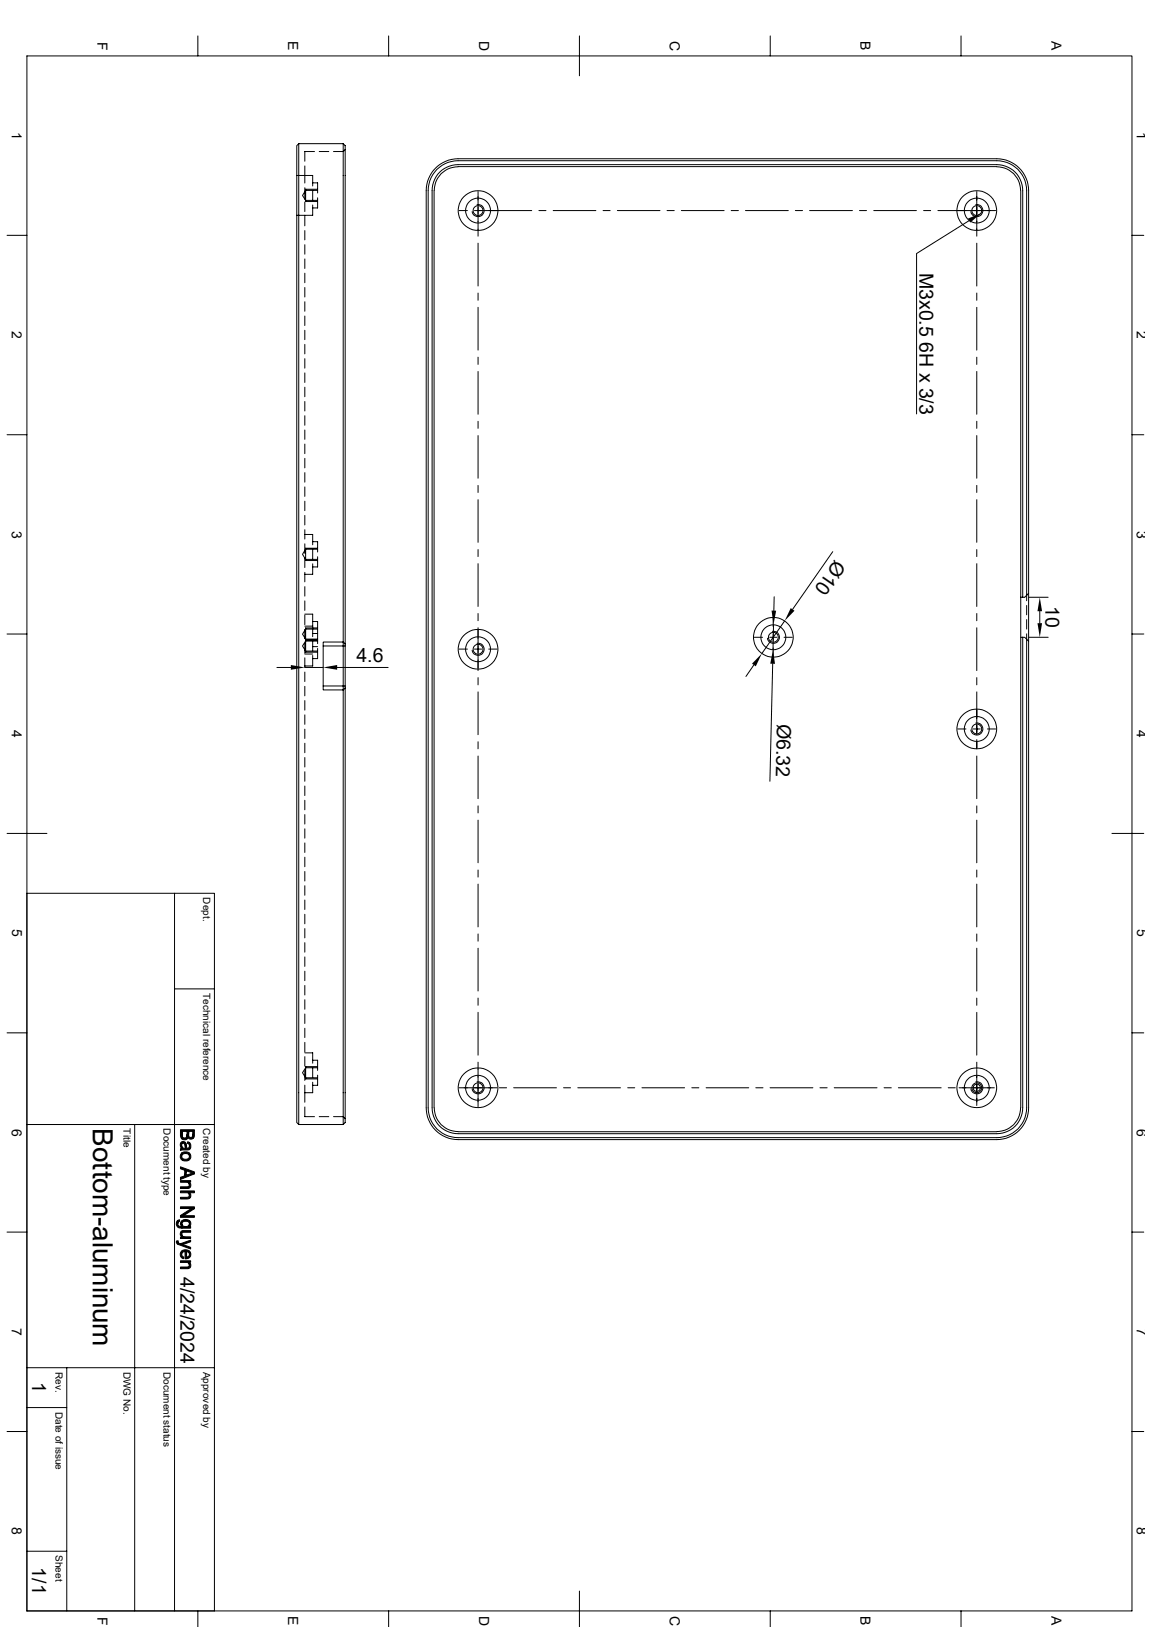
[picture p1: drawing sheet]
<svg xmlns="http://www.w3.org/2000/svg" width="297mm" height="420mm" viewBox="0 0 297 420" stroke-linecap="round" stroke-linejoin="round" font-family="sans-serif">
<g fill="none" stroke="#000" stroke-width=".26">
<path d="M6.9 14.4h285.2v401.4h-285.2zM51.1 9.3v5.1M100.3 9.3v5.1M149.5 9.3v10.3M198.8 9.3v5.1M248 9.3v5.1M77.1 37.1l-.5 .5v7.7M81.2 39.1h-2.5v2.5M82.4 39.1h2.4M88.6 37.1l.5 .5v128.6l-.5-.5v12.4l.5-.5v112.2l-.5 .5M89.1 38.6l-.5 .5h-2.5M76.6 45.3v244.5l.5 .5v-253.2h11.5v128.6h-5.2v12.4h5.2v112.2"/>
<path d="M76.6 45.3h4.1v2.7M78.7 42.8v4.4M78.7 48.5v2.4M78.7 52.2v2.4M78.7 55.8v2.5M78.7 59.5v2.4M80.7 49.2v2.5M80.7 52.9v2.7h-4.1M80.7 47.2h1.3v2.6M82 51.1v2.6h-1.3M82 49.1h-3.1l-.8 1.4 .8 1.2h3.1M82 48.9h-3.1v3.1h3.1"/>
<path d="M112 49.2v236.8M112.4 43.4a8.3 8.3 0 0 1 5.8-2.4h139a8.2 8.2 0 0 1 8.2 8.2v236.8a8.2 8.2 0 0 1-8.2 8.2h-139a8.2 8.2 0 0 1-8.2-8.2v-236.8a8.3 8.3 0 0 1 2.4-5.8zM118.4 54.4h2.2M122.4 54.4h14.8M123.1 52.8a1.55 1.55 0 0 1 1.8 1.3 1.55 1.55 0 0 1-1.3 1.8 1.55 1.55 0 0 1-1.8-1.3M123.4 49.4v11.6M139.1 54.4h1.8M142.7 54.4h11.1M155.6 54.4h1.8M159.3 54.4h11M172.1 54.4h1.9M175.8 54.4h11.1"/>
<path d="M188.7 54.4h1.8M192.4 54.4h11M205.2 54.4h1.9M208.9 54.4h11.1M221.8 54.4h1.8M225.5 54.4h11M238.3 54.4h1.9M250.1 56.9l-13.6 8.5v41.4M251.8 52.8a1.55 1.55 0 0 1 1.8 1.3 1.55 1.55 0 0 1-1.3 1.8 1.55 1.55 0 0 1-1.8-1.3M252.1 49.4v11.6M256.9 54.4h-14.9M263.4 49.2a6.1 6.1 0 0 0-6.2-6.2l-139 .1a6.1 6.1 0 0 0-6.1 6.1"/>
<path d="M263.4 49.2v115.3M1.8 60.7h5.1M78.7 63.2v2.4M78.7 66.8v2.5M78.7 70.5v2.5M78.7 74.2v2.5M78.7 77.9v2.4M123.4 62.8v11M123.4 75.6v1.9M123.4 79.3v11.1M252.1 62.8v11M252.1 75.6v1.9"/>
<path d="M252.1 79.3v11.1M292.1 60.7h3M78.7 81.6v2.4M78.7 85.3v2.4M78.7 88.9v2.5M78.7 92.6v2.4M78.7 96.3v2.4M78.7 99.9v2.5M123.4 92.2v1.9M123.4 95.9v11M252.1 92.2v1.9M252.1 95.9v11"/>
<path d="M1.8 112.2h5.1M78.7 103.6v2.5M78.7 107.3v2.5M78.7 111v2.4M78.7 114.6v2.5M78.7 118.3v2.5M123.4 108.8v1.8M123.4 112.4v11M252.1 108.8v1.8M252.1 112.4v11M292.1 112.2h3M78.7 138h2v2.6"/>
<path d="M78.7 122v2.5M78.7 125.7v2.4M78.7 129.4v2.4M78.7 133.1v2.4M78.7 136.7v2.4M80.7 139.8h1.3v2.7M123.4 125.3v1.8M123.4 129v11M252.1 125.3v1.8M252.1 129v11M78.7 158.5h2v3.1M78.7 140.4v2.4"/>
<path d="M78.7 144.1v2.4M78.7 147.7v2.5M78.7 151.4v2.5M78.7 155.1v2.5M78.7 158.8v2.4M80.7 141.9v2.4M80.7 145.5v2.8h-2M82 143.7v2.6h-1.3M82 141.8h-3.1l-.8 1.3 .8 1.3h3.1M82 141.5h-3.1v3.2h3.1M123.4 141.9v1.8M123.4 145.5v11"/>
<path d="M123.4 158.4v1.8M199.5 159.6v2.1M199.8 154.1l-.1 3.5M214.9 142.4l-10.4 14.9M252.1 141.9v1.8M252.1 145.5v11M252.1 158.4v1.8M263.4 154.2h.5v-105a6.6 6.6 0 0 0-6.7-6.7h-139a6.6 6.6 0 0 0-6.7 6.7v236.8a6.6 6.6 0 0 0 6.7 6.7h139a6.6 6.6 0 0 0 6.7-6.7v-121.5M263.9 154.2h.5l.5-.5v1.4M264.9 156.3v2.4M264.9 159.9v2.5M265.4 153.2l-.5 .5v-104.5a7.7 7.7 0 0 0-7.7-7.7h-139a7.7 7.7 0 0 0-7.7 7.7v236.8a7.7 7.7 0 0 0 7.7 7.7h139a7.7 7.7 0 0 0 7.7-7.7v-121l.5 .5"/>
<path d="M265.5 154.2h5M268.3 157.8v3.1M1.8 163.7h5.1M71.5 172.3h3.6M78.7 162.5v2.4M78.7 166.1v2.5M78.7 169.8v2.5M78.7 173.5v2.4M78.7 177.2v2.4M78.7 168.8h2M78.7 161.6h2M78.7 172.3h4.7"/>
<path d="M78.9 165.2v3.2h3.1M78.9 165.3h3.1M78.9 165.2h3.1M80.7 160.4h1.3v3.1M80.7 161.6v2.7M80.7 165.5v2.5M80.7 169.2v2.7h-2M80.7 166.9h1.3M80.7 163.5h1.3M82 163.5v2.7M82 167.4v2.6h-1.3M82 162.4h-3.1l-.8 1.3 .8 1.3h3.1"/>
<path d="M82 165.5h-3.1l-.8 1.3 .8 1.3h3.1M82 162.1h-3.1v3.1M83.4 177.1h5.7v.5M87 172.3h13.2M89.1 166.2v.6h-5.7M89.1 166.8v10.3M118.4 167.6h2.2M122.4 167.6h1.9M123.1 166.1a1.55 1.55 0 0 1 1.8 1.2 1.55 1.55 0 0 1-1.3 1.8 1.55 1.55 0 0 1-1.8-1.2M123.4 162.1v11M123.4 174.9v1.9M123.4 178.6v11.1"/>
<path d="M126.1 167.6h2.2M194.5 171.7l-2 2.9M194.6 164.5h2.2M198.6 164.5h1.8M199.3 163a1.55 1.55 0 0 1 1.8 1.3 1.55 1.55 0 0 1-1.3 1.7 1.55 1.55 0 0 1-1.8-1.2M199.4 171.3l-.7 30.4M199.5 163.6v1.8M199.5 167.3v2.1M199.6 161.2l-.1 6.5M202.3 164.5h2.1M202.5 160.3l-5.9 8.4M252.1 162.1v11"/>
<path d="M252.1 174.9v1.9M252.1 178.6v11.1M263.9 164.5h-.5v121.5M264.9 163.6v1.4l-.5-.5h-.5M265.5 164.5h5M292.1 163.7h3M78.7 180.8v2.5M78.7 184.5v2.5M78.7 188.2v2.4M78.7 191.9v2.4M78.7 195.5v2.5M78.7 199.2v2.5"/>
<path d="M123.4 191.5v1.8M123.4 195.2v11M247.1 188.2h2.2M251.1 188.2h1.8M251.8 186.6a1.55 1.55 0 0 1 1.8 1.3 1.55 1.55 0 0 1-1.3 1.8 1.55 1.55 0 0 1-1.8-1.3M252.1 190.9v2.4M252.1 195.2v11M254.8 188.2h2.1M1.8 215.1h10.3M78.7 202.9v2.5M78.7 206.6v2.4M78.7 210.3v2.4"/>
<path d="M78.7 214v2.4M78.7 217.6v2.4M123.4 208v1.8M123.4 211.7v11M252.1 208v1.8M252.1 211.7v11M286.9 215.1h8.2M6.9 230.6h48.4v185.2M45 230.6v185.2M78.7 221.3v2.4M78.7 225v2.4M78.7 228.6v2.5"/>
<path d="M78.7 232.3v2.5M78.7 236v2.5M78.7 239.7v2.4M123.4 224.6v1.8M123.4 228.2v11.1M252.1 224.6v1.8M252.1 228.2v11.1M45 255.3h10.3M78.7 243.3v2.5M78.7 247v2.5M78.7 250.7v2.5M78.7 254.4v2.4"/>
<path d="M78.7 258.1v2.4M123.4 241.1v1.9M123.4 244.8v11M123.4 257.6v1.9M252.1 241.1v1.9M252.1 244.8v11M252.1 257.6v1.9M1.8 266.6h5.1M78.7 271.8h2v2.6M78.7 261.7v2.5M78.7 265.4v2.4M78.7 269.1v2.4"/>
<path d="M78.7 272.8v2.4M78.7 276.4v2.5M80.7 273.7h1.3v2.6M80.7 275.7v2.4M80.7 279.4v2.7h-2M82 277.5v2.7h-1.3M82 275.6h-3.1l-.8 1.3 .8 1.3h3.1M82 275.3h-3.1v3.2h3.1M123.1 279.3a1.55 1.55 0 0 1 1.8 1.2 1.55 1.55 0 0 1-1.3 1.8 1.55 1.55 0 0 1-1.8-1.2M123.4 261.3v11.1M123.4 274.2v11.5M251.8 279.3a1.55 1.55 0 0 1 1.8 1.2 1.55 1.55 0 0 1-1.3 1.8 1.55 1.55 0 0 1-1.8-1.2"/>
<path d="M252.1 261.3v11.1M252.1 274.2v1.8M252.1 276.2v9.2M292.1 266.6h3M6.9 290.3h48.4M34.8 290.3v125.5M77.1 290.3h11.5M78.7 282.1v2.4M78.7 285.7v2.5h2.5M78.7 280.1v2M82.4 288.2h2.4M86.1 288.2h2.5l.5 .6"/>
<path d="M112.1 286a6.1 6.1 0 0 0 6.1 6.1M118.2 292.1h139M118.4 280.8h9.9M128.9 280.8h1.8M132.5 280.8h11.1M145.4 280.8h1.8M149.1 280.8h11M162 280.8h1.8M165.7 280.8h11M178.5 280.8h1.8M182.2 280.8h11M195 280.8h1.9"/>
<path d="M198.7 280.8h11.1M211.6 280.8h1.8M215.3 280.8h11M228.1 280.8h1.9M231.8 280.8h11.1M244.7 280.8h1.8M247.5 280.8h9.1M263.4 286a6.1 6.1 0 0 1-6.2 6.1M1.8 318.1h5.1M292.1 318.1h3M6.9 353.1h48.4M17.2 353.1v62.7"/>
<path d="M1.8 369.5h5.1M6.9 363.3h10.3M292.1 369.5h3M6.9 400.4h10.3M51.1 415.8v4.1M100.3 415.8v4.1M149.5 410.7v9.2M198.8 415.8v4.1M248 415.8v4.1"/>
<circle cx="123.3" cy="54.4" r="5.1"/>
<circle cx="123.4" cy="54.4" r="3.2"/>
<circle cx="123.4" cy="54.4" r="1.27"/>
<circle cx="252" cy="54.4" r="5.1"/>
<circle cx="252.1" cy="54.4" r="3.2"/>
<circle cx="252.1" cy="54.4" r="1.27"/>
<circle cx="123.3" cy="167.6" r="5.1"/>
<circle cx="123.4" cy="167.6" r="3.2"/>
<circle cx="123.4" cy="167.6" r="1.27"/>
<circle cx="199.5" cy="164.5" r="5.1"/>
<circle cx="199.6" cy="164.5" r="3.2"/>
<circle cx="199.6" cy="164.5" r="1.27"/>
<circle cx="252" cy="188.2" r="5.1"/>
<circle cx="252.1" cy="188.2" r="3.2"/>
<circle cx="252.1" cy="188.2" r="1.27"/>
<circle cx="123.3" cy="280.8" r="5.1"/>
<circle cx="123.4" cy="280.8" r="3.2"/>
<circle cx="123.4" cy="280.8" r="1.27"/>
<circle cx="252" cy="280.8" r="5.1"/>
<circle cx="252.1" cy="280.8" r=".94"/>
<circle cx="252.1" cy="280.8" r="3.2"/>
<circle cx="252.1" cy="280.8" r="1.27"/>
</g>
<g fill="#000" stroke="#000" stroke-width=".26">
<path d="M46.9 295.6v.9z" fill-rule="evenodd"/>
<path d="M46.7 295a.76 .76 0 0 1 1.2 .1v1.3l-.1-.2a.9 .9 0 0 0-.7-1.1l-.2 .4-.1 .9a1.27 1.27 0 0 1-.1-1.4z" fill-rule="evenodd"/>
<path d="M47 292.1v.8a.66 .66 0 0 0 .7 .8 .66 .66 0 0 0 .6-.8v1.1l-.5 .2-.7-.1z" fill-rule="evenodd"/>
<path d="M48.4 294.7l.5 .2v.9l-.1-.4-.4-.3z" fill-rule="evenodd"/>
<path d="M46.9 297.6l.6-.3 .9 .1 .5 .2v.9a1.06 1.06 0 0 0-1-.7 1.06 1.06 0 0 0-1 .7z" fill-rule="evenodd"/>
<path d="M46.9 295.9l.3 .4 .7 .1v-1.3l.2 .7a.44 .44 0 0 0 .4 .6 .44 .44 0 0 0 .4-.6v-.9a1.06 1.06 0 0 1 .4 1.2 1.06 1.06 0 0 1-1 .7l-1.7 .2v-.5h.3z" fill-rule="evenodd"/>
<path d="M46.9 297.6v.9a1.07 1.07 0 0 0 1 .8 1.07 1.07 0 0 0 1-.8v-.9a1.32 1.32 0 0 1-.6 2.1 1.32 1.32 0 0 1-1.8-1.2z" fill-rule="evenodd"/>
<path d="M48.7 292.1v.7a.58 .58 0 0 0 .5 .8 .58 .58 0 0 0 .5-.8v1.1l-.9 .1-.2-.2z" fill-rule="evenodd"/>
<path d="M46.6 291.6h3.6l-.2 2-.3 .3v-1.8h-1l-.1 1.7-.1-.2-.2 .4v-1.9h-1.3v1.9l-.2-.1-.2-.7z" fill-rule="evenodd"/>
<path d="M45.8 315l.6-.1-.1 .4-.3 .1-.1 .5z" fill-rule="evenodd"/>
<path d="M45.7 315.2l.1-.2 .1 .9a.7 .7 0 0 0 1 .7v.4a1.2 1.2 0 0 1-1.2-.5 1.2 1.2 0 0 1 0-1.3z" fill-rule="evenodd"/>
<path d="M46.9 318.6v.7z" fill-rule="evenodd"/>
<path d="M48.8 305.1l.1 .8z" fill-rule="evenodd"/>
<path d="M46.8 315.2a1.66 1.66 0 0 1 2.1-.1v.8a1.04 1.04 0 0 0-1-.6 1.04 1.04 0 0 0-1 .6v1.1v-.4a.92 .92 0 0 1-.1-1.4z" fill-rule="evenodd"/>
<path d="M46.6 304.8h2.6v.3h-.4v.5l-.6-.4h-1.6z" fill-rule="evenodd"/>
<path d="M46.9 315.9a1.06 1.06 0 0 0 .9 .7 1.06 1.06 0 0 0 1.1-.5v.5h.3v.4h-2.3z" fill-rule="evenodd"/>
<path d="M46.8 317.8l2.4-.1v.4l-2.1 .1-.2 1a.98 .98 0 0 1-.1-1.4z" fill-rule="evenodd"/>
<path d="M46.6 319.3h.3l.1-.4 .5 .3 1.7 .1v.4h-2.6z" fill-rule="evenodd"/>
<path d="M46.6 306.4l2-.1 .3-.3v-.8a.89 .89 0 0 1 .3 1.1 .89 .89 0 0 1-1 .5h-1.6z" fill-rule="evenodd"/>
<path d="M46.6 309.1l2-.1 .3-.3v-.8a.89 .89 0 0 1 .3 1.1 .89 .89 0 0 1-1 .5h-1.6z" fill-rule="evenodd"/>
<path d="M48.9 315.1a.98 .98 0 0 1 0 1.5z" fill-rule="evenodd"/>
<path d="M46.6 313.8h3.6v.4h-3.6z" fill-rule="evenodd"/>
<path d="M46.6 311.5h3.6v.5h-3.6z" fill-rule="evenodd"/>
<path d="M46.6 313.8l2.8-1.8h.8l-2.8 1.8z" fill-rule="evenodd"/>
<path d="M46.6 301.2l3.6 1.3v.5l-2.2-.8-.3 1.3v-1.4l-1.1-.4z" fill-rule="evenodd"/>
<path d="M48 302.2v1.2l1.8-.6 .4 .2-3.6 1.5v-.6l1.1-.4z" fill-rule="evenodd"/>
<path d="M46.6 307.4h3.6v.5h-1.3v.6l-.4-.6h-1.9z" fill-rule="evenodd"/>
<path d="M45.6 320.3h.4l-.1 .9-.3-.4z" fill-rule="evenodd"/>
<path d="M46.7 323.1l.2-.1v1l.5 .5v.4a1.13 1.13 0 0 1-.7-1.8z" fill-rule="evenodd"/>
<path d="M48.8 325.8l.1 .8z" fill-rule="evenodd"/>
<path d="M46.9 322.9l1.2-.3 .8 .4v.8l-.2-.5-.6-.2v1.8l-.3 .1v-2l-.6 .2-.3 .6z" fill-rule="evenodd"/>
<path d="M46.6 321.1l2.6-1v.4l-1.5 .6-.6 .2z" fill-rule="evenodd"/>
<path d="M45.9 320.5l.4 .5 2.9 1v.4l-3.3-1.2z" fill-rule="evenodd"/>
<path d="M46.6 325.5h2.6v.3h-.4v.5l-.5-.4h-1.7z" fill-rule="evenodd"/>
<path d="M48.1 323.1l.2 1.4 .6-.5v-1a1.12 1.12 0 0 1 .3 1.2 1.12 1.12 0 0 1-1.1 .7z" fill-rule="evenodd"/>
<path d="M46.6 327.1l2-.1 .3-.3v-.8a.89 .89 0 0 1 .3 1.1 .89 .89 0 0 1-1 .5h-1.6z" fill-rule="evenodd"/>
</g>
<path d="M249.8 56.4l3.4-1.4-2.8 2.4zM199.1 157.6h1.2l-.7 3.6zM204 157l1 .6-2.5 2.7zM268.3 154.2l.6 3.6h-1.2zM75.1 171.7l3.6 .6-3.6 .6zM83.4 172.3l3.6-.6v1.2zM196.6 168.7l-1.6 3.3-.9-.7zM199.5 167.7l.5 3.7-1.2-.1zM267.7 160.9h1.2l-.6 3.6z" fill="#000"/>
<text font-size="7.2" x="23.9" y="291.3" transform="rotate(90 23.9 291.3)">Bottom-aluminum</text>
<g font-size="5">
<text x="237.2" y="70.5" transform="rotate(90 237.2 70.5)">M3x0.5 6H x 3/3</text>
<text x="215.5" y="144.3" transform="rotate(125 215.5 144.3)">Ø10</text>
<text x="269.8" y="156.4" transform="rotate(90 269.8 156.4)">10</text>
<text x="92" y="170.8">4.6</text>
<text x="200.6" y="186.8" transform="rotate(91 200.6 186.8)">Ø6.32</text>
<text x="46.6" y="329.6" transform="rotate(90 46.6 329.6)">4/24/2024</text>
<text x="8.3" y="356.8" transform="rotate(90 8.3 356.8)">1</text>
<text x="8.3" y="404.6" transform="rotate(90 8.3 404.6)">1/1</text>
</g>
<g font-size="3.6">
<text x="25.1" y="10.8" transform="rotate(90 25.1 10.8)">F</text>
<text x="74.4" y="10.7" transform="rotate(90 74.4 10.7)">E</text>
<text x="123.6" y="10.5" transform="rotate(90 123.6 10.5)">D</text>
<text x="172.8" y="10.5" transform="rotate(90 172.8 10.5)">C</text>
<text x="222.1" y="10.7" transform="rotate(90 222.1 10.7)">B</text>
<text x="271.3" y="10.7" transform="rotate(90 271.3 10.7)">A</text>
<text x="3.1" y="34" transform="rotate(90 3.1 34)">1</text>
<text x="293.4" y="34" transform="rotate(90 293.4 34)">1</text>
<text x="3.1" y="85.5" transform="rotate(90 3.1 85.5)">2</text>
<text x="293.4" y="85.5" transform="rotate(90 293.4 85.5)">2</text>
<text x="3.1" y="136.9" transform="rotate(90 3.1 136.9)">3</text>
<text x="293.4" y="136.9" transform="rotate(90 293.4 136.9)">3</text>
<text x="3.1" y="188.4" transform="rotate(90 3.1 188.4)">4</text>
<text x="293.4" y="188.4" transform="rotate(90 293.4 188.4)">4</text>
<text x="3.1" y="239.9" transform="rotate(90 3.1 239.9)">5</text>
<text x="293.4" y="239.9" transform="rotate(90 293.4 239.9)">5</text>
<text x="3.1" y="291.3" transform="rotate(90 3.1 291.3)">6</text>
<text x="293.4" y="291.3" transform="rotate(90 293.4 291.3)">6</text>
<text x="3.1" y="342.8" transform="rotate(90 3.1 342.8)">7</text>
<text x="293.4" y="342.8" transform="rotate(90 293.4 342.8)">7</text>
<text x="3.1" y="394.3" transform="rotate(90 3.1 394.3)">8</text>
<text x="293.4" y="394.3" transform="rotate(90 293.4 394.3)">8</text>
<text x="25.1" y="417.3" transform="rotate(90 25.1 417.3)">F</text>
<text x="74.4" y="417.2" transform="rotate(90 74.4 417.2)">E</text>
<text x="123.6" y="417.1" transform="rotate(90 123.6 417.1)">D</text>
<text x="172.8" y="417.1" transform="rotate(90 172.8 417.1)">C</text>
<text x="222.1" y="417.2" transform="rotate(90 222.1 417.2)">B</text>
<text x="271.3" y="417.2" transform="rotate(90 271.3 417.2)">A</text>
</g>
<g font-size="2.6">
<text x="52.5" y="231.6" transform="rotate(90 52.5 231.6)">Dept.</text>
<text x="52.5" y="256.3" transform="rotate(90 52.5 256.3)">Technical reference</text>
<text x="31.9" y="291.3" transform="rotate(90 31.9 291.3)">Title</text>
<text x="42.2" y="291.3" transform="rotate(90 42.2 291.3)">Document type</text>
<text x="52.5" y="291.3" transform="rotate(90 52.5 291.3)">Created by</text>
<text x="14.4" y="354.1" transform="rotate(90 14.4 354.1)">Rev.</text>
<text x="31.9" y="354.1" transform="rotate(90 31.9 354.1)">DWG No.</text>
<text x="42.2" y="354.1" transform="rotate(90 42.2 354.1)">Document status</text>
<text x="52.5" y="354.1" transform="rotate(90 52.5 354.1)">Approved by</text>
<text x="14.4" y="364.4" transform="rotate(90 14.4 364.4)">Date of issue</text>
<text x="14.4" y="401.4" transform="rotate(90 14.4 401.4)">Sheet</text>
</g>
</svg>
